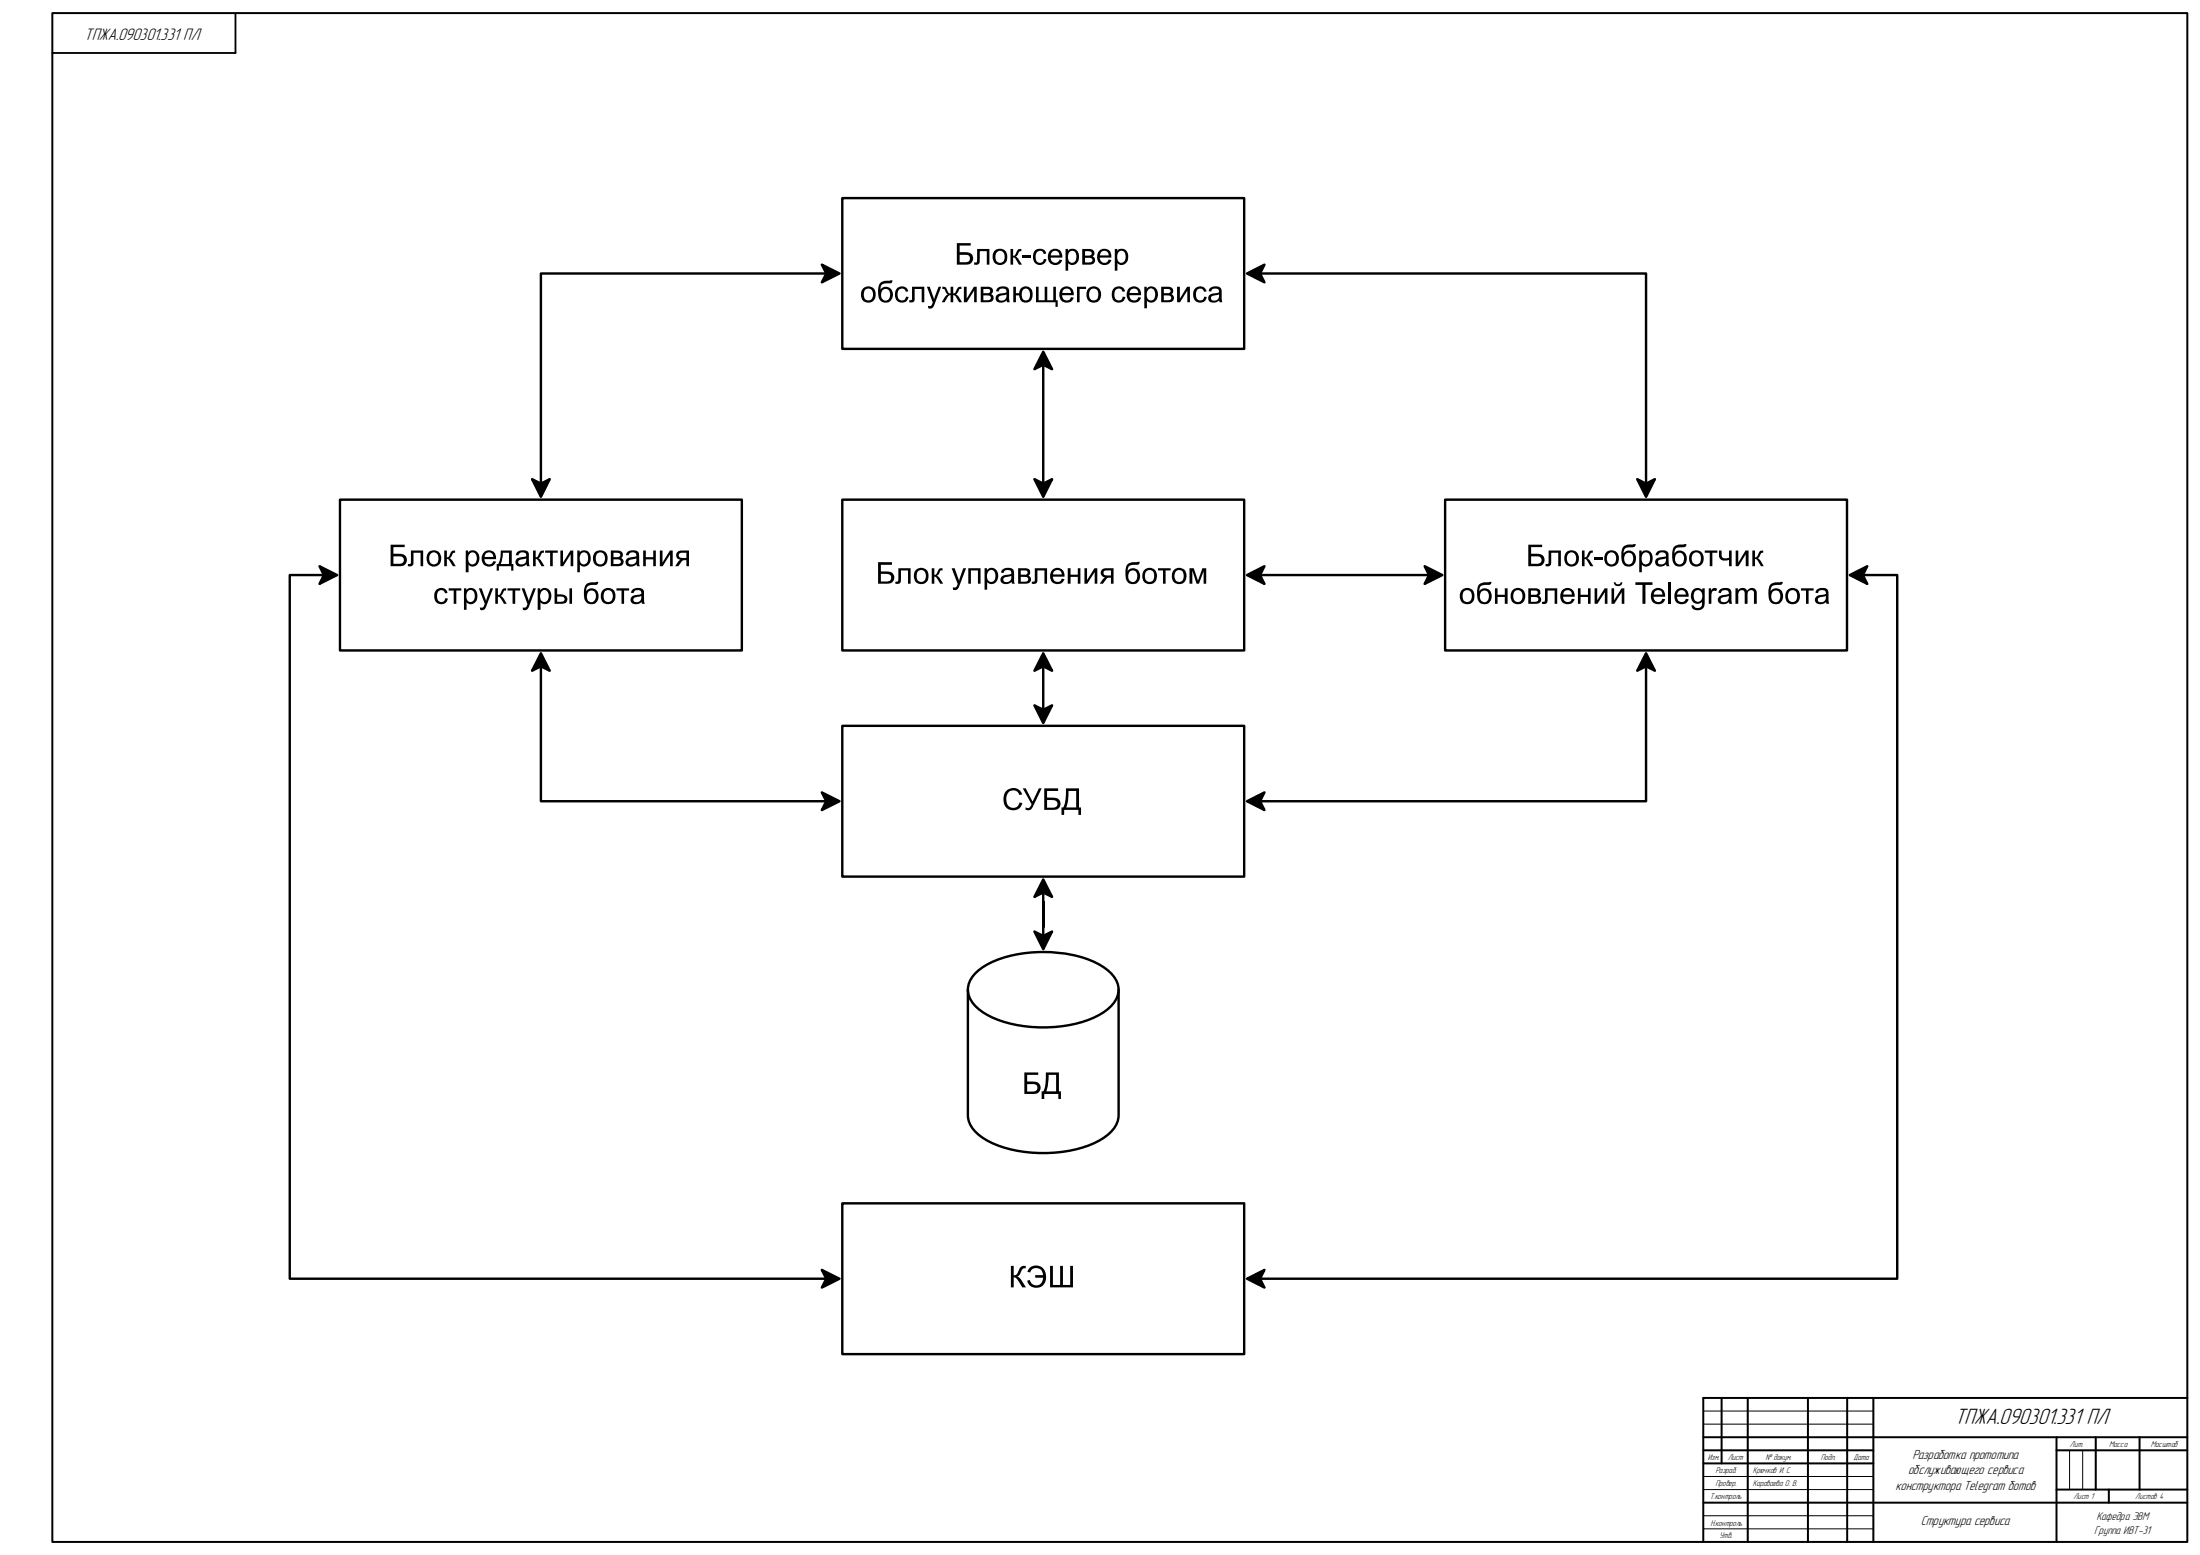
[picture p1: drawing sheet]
<svg xmlns="http://www.w3.org/2000/svg" width="841mm" height="594mm" viewBox="0 0 841 594" stroke-linecap="round" stroke-linejoin="round" font-family="sans-serif">
<g fill="none" stroke="#000" stroke-width=".76">
<path d="M20 5h816v584h-816zM658 534v25M668 534v55M691 534v55M706 534v55M716 534v55M836 534h-185v55M651 549h185M651 559h65M651 554h65M786 549v40M786 554h50"/>
<path d="M801 549v20M817.7 549v20M651 574h185M786 569h50M806 569v5"/>
</g>
<path d="M651 539h65M651 544h65M791 554v15M796 554v15M651 579h65M651 569h65M651 564h65M651 584h65" fill="none" stroke="#000" stroke-width=".38"/>
<path d="M90 5.2v15h-70" fill="none" stroke="#000" stroke-width=".71"/>
<path d="M476.6 219.7l6.7-3.4-1.7 3.4 1.7 3.3zM481.6 219.7h64.6M544.5 216.3l6.8 3.4-6.8 3.3 1.7-3.3zM398.7 249.5l3.4 6.7-3.4-1.7-3.3 1.7zM398.7 254.5v16.6M395.4 269.4l3.3 1.7 3.4-1.7-3.4 6.8z" fill="none" stroke="#000" stroke-width=".92"/>
<path d="M476.6 219.7l6.7-3.4-1.7 3.4 1.7 3.3zM544.5 216.3l6.8 3.4-6.8 3.3 1.7-3.3zM398.7 249.5l3.4 6.7-3.4-1.7-3.3 1.7zM395.4 269.4l3.3 1.7 3.4-1.7-3.4 6.8z" fill="#000"/>
<path d="M321.9 190.9h153.6v57.6h-153.6z" fill="#fff"/>
<path d="M321.9 190.9h153.6v57.6h-153.6zM122.1 216.3l6.8 3.4-6.8 3.3 1.7-3.3zM123.8 219.7h-13.1v268.8h205.1M206.7 249.5l3.4 6.7-3.4-1.7-3.3 1.7zM206.7 254.5v51.6h109.1M314.1 302.7l6.8 3.4-6.8 3.3 1.7-3.3zM314.1 485.1l6.8 3.4-6.8 3.3 1.7-3.3z" fill="none" stroke="#000" stroke-width=".92"/>
<g fill="#000">
<path d="M122.1 216.3l6.8 3.4-6.8 3.3 1.7-3.3zM343.4 217.1h4.6v5.9h-1v-5.1h-2.6v2.9a1.56 1.56 0 0 1-1.6 2.2h-.6v-.8a.9 .9 0 0 0 1-.2 .9 .9 0 0 0 .2-1zM356.1 217.1h1v2.5a2.42 2.42 0 0 0 1.7-2.2l1.5-.3v.8a1 1 0 0 0-1.4 1.2l-.9 .9 1.1 .7 1.4 2.3h-1.2l-1.3-2.2-.9-.5v2.7h-1zM370.1 217.1h4.7v5.9h-1v-5.1h-2.7v5.1h-1zM395.5 217.1h4.7v5.9h-1v-5.1h-2.7v2.9a1.6 1.6 0 0 1-.3 1.9 1.6 1.6 0 0 1-1.8 .3v-.8l.9-.1 .2-.4zM408.1 217.1h1.1v2.4h2.7v-2.4h1v5.9h-1v-2.6h-2.7v2.6h-1.1zM414.5 217.1h1v4.5l2.8-4.5h1.1v5.9h-1v-4.5l-2.8 4.5h-1.1zM442.6 217.1h4.8v.8h-1.9v5.1h-1v-5.1h-1.9zM454.6 217.1h1.7l1.6 4.7 1.7-4.7h1.4v5.9h-1v-4.8l-1.8 4.8h-.9l-1.6-5v5h-1.1zM363.7 217.1h1.2l1.7 4.8 1.6-4.8h1l-2.3 6a2.33 2.33 0 0 1-2.2 2.3l-.5-.1v-1h1.2l.6-1.3zM206.7 249.5l3.4 6.7-3.4-1.7-3.3 1.7zM314.1 302.7l6.8 3.4-6.8 3.3 1.7-3.3z"/>
<path d="M314.1 485.1l6.8 3.4-6.8 3.3 1.7-3.3z"/>
<path d="M335.6 214.7h5.3v1h-4.2v2.6h1.9a2.44 2.44 0 0 1 3.2 2.2 2.44 2.44 0 0 1-3 2.5h-3.2zM336.7 219.2v2.9h2.1a1.5 1.5 0 0 0 1.8-1.6 1.5 1.5 0 0 0-2-1.3z"/>
<path d="M389.1 217.1h2.3a1.64 1.64 0 0 1 2.1 .6 1.64 1.64 0 0 1-.5 2.2 1.65 1.65 0 0 1 .9 2.1 1.65 1.65 0 0 1-2.1 1h-2.7zM390.1 217.9v1.6h1.1a.93 .93 0 0 0 1.3-.2 .93 .93 0 0 0-.3-1.3zM390.1 220.4v1.8h1.4a1 1 0 0 0 1.5-.8 1 1 0 0 0-1.3-1z"/>
<path d="M421.2 217.5l1.2-.4h3.2v5.9h-1v-2.3a1.74 1.74 0 0 0-2.1 1l-1 1.3h-1.2l1.4-1.9 .7-.5a1.8 1.8 0 0 1-1.6-1.2 1.8 1.8 0 0 1 .4-1.9zM422 218.1a1.14 1.14 0 0 0 0 1.5 1.14 1.14 0 0 0 1.5 .2h1.1v-1.9z"/>
<path d="M430.9 215.6a4.8 4.8 0 0 1 3.6-.9l1.1-.1a1.38 1.38 0 0 1-2.1 1.1 2.02 2.02 0 0 0-2.5 2.4 2.75 2.75 0 0 1 3.6-.6 2.75 2.75 0 0 1 1 3.5 2.85 2.85 0 0 1-3.5 2 2.85 2.85 0 0 1-1.9-3.5l.1-2.7zM431.9 218.2a2.3 2.3 0 0 0-.7 2.6 2.3 2.3 0 0 0 2.2 1.5 2.49 2.49 0 0 0 0-4.4z"/>
<path d="M350.2 217.6a2.96 2.96 0 0 1 3.7-.1 2.96 2.96 0 0 1 .9 3.6 2.9 2.9 0 0 1-3.8 1.8 2.9 2.9 0 0 1-1.6-3.9zM350.8 218.3a2.46 2.46 0 0 0 1.3 4 2.34 2.34 0 0 0 1.8-2.3 2.34 2.34 0 0 0-1.8-2.3z"/>
<path d="M376.3 217.1h.9v.7a2.47 2.47 0 0 1 3-.6 2.47 2.47 0 0 1 1.3 2.8 2.52 2.52 0 0 1-1.2 2.7 2.52 2.52 0 0 1-3-.3v2.9h-1zM378 218a2.66 2.66 0 0 0 .5 4.2 2.09 2.09 0 0 0 1.9-3 1.47 1.47 0 0 0-.9-1.3 1.47 1.47 0 0 0-1.5 .1z"/>
<path d="M383.2 217.5a3.1 3.1 0 0 1 4.2 .5l.2 4.3 .3 .7h-1.1l-.2-.7-.5 .4a2.14 2.14 0 0 1-2.4 .4 2.14 2.14 0 0 1-1.2-2.2l.8-1 2.3-.4a.83 .83 0 0 0 1-.8 .83 .83 0 0 0-.8-.9 1.58 1.58 0 0 0-2.3 1.1l-.9-.2zM383.6 220.9a1.16 1.16 0 0 0 .4 1.4 1.16 1.16 0 0 0 1.4-.1l.3-.1a1.98 1.98 0 0 0 .8-2.1z"/>
<path d="M402.2 217.7a2.77 2.77 0 0 1 3.3-.5 2.77 2.77 0 0 1 1.4 3.1h-4.5a1.74 1.74 0 0 0 1.4 1.9 1.74 1.74 0 0 0 2-1.2l1.1 .2a2.92 2.92 0 0 1-3.9 1.7 2.92 2.92 0 0 1-1.5-3.9zM403 218.2l-.5 1.2h3.3a1.65 1.65 0 0 0-1-1.6 1.65 1.65 0 0 0-1.8 .4z"/>
<path d="M437.5 217.6a2.98 2.98 0 0 1 3.9 0 2.98 2.98 0 0 1 .5 3.8 2.89 2.89 0 0 1-3.8 1.5 2.89 2.89 0 0 1-1.4-3.9zM438.1 218.3a2.34 2.34 0 0 0-.5 2.5 2.34 2.34 0 0 0 2.1 1.4 2.49 2.49 0 0 0 1.4-2.2 2.49 2.49 0 0 0-1.4-2.2l-1 .1z"/>
<path d="M448.8 217.6a2.93 2.93 0 0 1 3.7-.1 2.93 2.93 0 0 1 .8 3.6 2.88 2.88 0 0 1-3.8 1.8 2.88 2.88 0 0 1-1.5-3.9zM449.4 218.3a2.26 2.26 0 0 0-.5 2.6 2.26 2.26 0 0 0 2.5 1.3 2.58 2.58 0 0 0-.4-4.4l-1 .1z"/>
</g>
<path d="M129.9 190.9h153.6v57.6h-153.6z" fill="#fff"/>
<path d="M129.9 190.9h153.6v57.6h-153.6zM707 219.7l6.7-3.4-1.7 3.4 1.7 3.3zM712 219.7h13.1v268.8h-243.5M629.1 249.5l3.4 6.7-3.4-1.7-3.4 1.7zM629.1 254.5v51.6h-147.5M476.6 306.1l6.7-3.4-1.7 3.4 1.7 3.3zM476.6 488.5l6.7-3.4-1.7 3.4 1.7 3.3z" fill="none" stroke="#000" stroke-width=".92"/>
<g fill="#000">
<path d="M157 210.3h4.7v6h-1v-5.2h-2.7v3a1.62 1.62 0 0 1-.3 1.9 1.62 1.62 0 0 1-1.8 .3v-.9h.8l.3-.4zM169.8 210.3h1v2.6a1.58 1.58 0 0 0 1.4-1.6l.1-.3a1.31 1.31 0 0 1 1.6-.7v.8a1.13 1.13 0 0 0-1.3 1.2l-.8 .9 1 .9 1.4 2.2h-1.1l-1.5-2.4-.8-.4v2.8h-1zM203.7 210.3h1v2.6a2.53 2.53 0 0 0 1.7-2.1l.5-.4 1-.1v.8a1.13 1.13 0 0 0-1.3 1.2l-.9 .9 1 .9 1.4 2.2h-1.1l-1.4-2.3-.9-.5v2.8h-1zM208.3 210.3h4.9v.8h-1.9v5.2h-1v-5.2h-2zM214.2 210.3h1v4.6l2.8-4.6h1.1v6h-1v-4.5l-2.8 4.5h-1.1zM245.8 210.3h1v2.5h2.9v-2.5h1v6h-1v-2.6h-2.9v2.6h-1zM252.2 210.3h1v4.6l2.8-4.6h1.1v6h-1v-4.5l-2.8 4.5h-1.1zM707 219.7l6.7-3.4-1.7 3.4 1.7 3.3zM166.7 225.4a2.52 2.52 0 0 1 4.3 1.1l-.9 .2a1.62 1.62 0 0 0-2.1-1.2 1.62 1.62 0 0 0-1 2.2 1.65 1.65 0 0 0 1.1 2.2 1.65 1.65 0 0 0 2.1-1.4l1 .1a2.7 2.7 0 0 1-3.4 2.1 2.7 2.7 0 0 1-1.8-3.5zM171.5 224.7h4.8v.9h-1.9v5h-1v-5h-1.9zM183 224.7h1.1l1.7 4.9 1.7-4.9h1l-2.3 6.1a2.09 2.09 0 0 1-2.4 2.2l-.4-1h1.1l.8-1.3zM189.3 224.7h1v2.6a2.23 2.23 0 0 0 1.7-2l.3-.4 1.2-.2v.9a1.03 1.03 0 0 0-1.4 1.2l-.8 .9 1 .7 1.4 2.2h-1.1l-1.5-2.3-.8-.3v2.6h-1z"/>
<path d="M194 224.7h4.8v.9h-1.9v5h-1v-5h-1.9zM199.4 224.7h1l1.7 4.9 1.7-4.9h1l-2.3 6.1a2.07 2.07 0 0 1-2.6 2.2l-.2-1 .3 .1a1.31 1.31 0 0 0 1.6-1.4zM235.6 224.7h4.9v.9h-2v5h-1v-5h-1.9zM629.1 249.5l3.4 6.7-3.4-1.7-3.4 1.7zM476.6 306.1l6.7-3.4-1.7 3.4 1.7 3.3zM476.6 488.5l6.7-3.4-1.7 3.4 1.7 3.3z"/>
<path d="M149.3 208.1h5.4v.9h-4.3v2.5h2a2.46 2.46 0 0 1 3.1 2.3 2.46 2.46 0 0 1-3 2.5h-3.2zM150.4 212.5v2.9h2.2a1.48 1.48 0 0 0 1.8-1.6 1.48 1.48 0 0 0-2.1-1.3z"/>
<path d="M164 210.8a3.1 3.1 0 0 1 4.5 1.4 3.1 3.1 0 0 1-2.3 4.2 3.2 3.2 0 0 1-3.1-2 3.2 3.2 0 0 1 .9-3.6zM164.8 211.3a2.35 2.35 0 0 0-.8 2.6 2.35 2.35 0 0 0 2.2 1.7 2.54 2.54 0 0 0 1.4-2.3 2.54 2.54 0 0 0-1.4-2.3z"/>
<path d="M178 210.3h.9v.8a2.55 2.55 0 0 1 3.3-.5 2.55 2.55 0 0 1 1 3.1 2.43 2.43 0 0 1-1.3 2.4 2.43 2.43 0 0 1-2.8-.4v2.9h-1.1zM179.7 211.3a2.7 2.7 0 0 0 .5 4.3 2.42 2.42 0 0 0 2.1-1.9 2.42 2.42 0 0 0-1.1-2.6l-.9-.1z"/>
<path d="M185.2 210.7a2.78 2.78 0 0 1 3.2-.1 2.78 2.78 0 0 1 1.2 3h-4.4a1.74 1.74 0 0 0 1.3 2 1.74 1.74 0 0 0 2-1.2l1.1 .1a2.96 2.96 0 0 1-4.1 1.6 2.96 2.96 0 0 1-1.1-4.3zM185.7 211.4l-.5 1.4h3.3a1.67 1.67 0 0 0-.9-1.7 1.67 1.67 0 0 0-1.9 .3z"/>
<path d="M191.4 210.3h4.2v5.1h.6v2.6h-.8v-1.7h-4.7v1.7h-.9v-2.6a1.55 1.55 0 0 0 1.3-1.6zM192.2 211.1l-.2 2.2-.6 2.1h3.1v-4.3z"/>
<path d="M197.6 211a3.4 3.4 0 0 1 4.4 0l.2 4.6 .3 .7h-1.1l-.2-.8-.3 .3a2.26 2.26 0 0 1-2.4 .6 2.26 2.26 0 0 1-1.5-2 2.71 2.71 0 0 1 3.2-1.7 .82 .82 0 0 0 1-.7 .82 .82 0 0 0-.8-.9 1.58 1.58 0 0 0-2.3 1h-1zM198.3 214.1a1.05 1.05 0 0 0 .1 1.4 1.05 1.05 0 0 0 1.4 0 1.76 1.76 0 0 0 1.3-2.2z"/>
<path d="M220.6 210.3h1v.8a2.44 2.44 0 0 1 2.9-.6 2.44 2.44 0 0 1 1.3 2.7 2.51 2.51 0 0 1-1.2 2.8 2.51 2.51 0 0 1-3-.3v2.9h-1zM222.3 211.3a2.8 2.8 0 0 0 .5 4.3 2.14 2.14 0 0 0 1.9-3.2 1.51 1.51 0 0 0-2.4-1.1z"/>
<path d="M227.5 210.8a2.96 2.96 0 0 1 3.8 0 2.96 2.96 0 0 1 .8 3.6 2.89 2.89 0 0 1-3.8 1.8 2.89 2.89 0 0 1-1.6-3.9zM228.2 211.6a2.88 2.88 0 0 0 .5 3.8 2.14 2.14 0 0 0 2.3-.8 2.14 2.14 0 0 0 0-2.5 1.65 1.65 0 0 0-2.8-.5z"/>
<path d="M233.5 210.3h2.3a1.65 1.65 0 0 1 2 .7 1.65 1.65 0 0 1-.4 2.1 1.7 1.7 0 0 1 .8 2.2 1.7 1.7 0 0 1-2 1h-2.7zM234.5 211.1v1.7h1.4a.88 .88 0 0 0 1.2-.8 .88 .88 0 0 0-1.2-.8zM234.5 213.7v1.7h1.3a.98 .98 0 0 0 1.3-.2 .98 .98 0 0 0-.1-1.3z"/>
<path d="M239.7 211a3.4 3.4 0 0 1 4.3 0l.3 4.6 .3 .7h-1.1l-.2-.8-.3 .3a2.26 2.26 0 0 1-2.4 .6 2.26 2.26 0 0 1-1.5-2 2.45 2.45 0 0 1 2.8-1.6l.4-.1a.82 .82 0 0 0 1-.7 .82 .82 0 0 0-.8-.9 1.58 1.58 0 0 0-2.3 1h-1zM240.4 214.1a.99 .99 0 0 0 0 1.3 .99 .99 0 0 0 1.2 .2l.5-.1a1.78 1.78 0 0 0 1.1-2.2z"/>
<path d="M258.7 211.1l1.1-.7 3.5-.1v6h-1v-2.3a1.79 1.79 0 0 0-2.1 1l-.9 1.3h-1.3l1.4-1.9 .7-.6a1.75 1.75 0 0 1-1.4-2.7zM259.5 211.6a1.18 1.18 0 0 0 .3 1.4 1.18 1.18 0 0 0 1.4 .1h1.1v-2l-2.2 .1z"/>
<path d="M177.3 224.7h.9v.8a2.43 2.43 0 0 1 3-.6 2.43 2.43 0 0 1 1.3 2.8 2.49 2.49 0 0 1-1.2 2.7 2.49 2.49 0 0 1-3-.4v3h-1zM178.9 225.7a2.75 2.75 0 0 0 .6 4.2 2.35 2.35 0 0 0 2-1.5 2.35 2.35 0 0 0-.5-2.4l-1.1-.7z"/>
<path d="M205.5 224.7h.9v.8a2.47 2.47 0 0 1 3-.6 2.47 2.47 0 0 1 1.3 2.8 2.56 2.56 0 0 1-1.1 2.6 2.56 2.56 0 0 1-2.8 0l-.2-.3v3h-1.1zM207.2 225.7a2.66 2.66 0 0 0 .5 4.2 2.32 2.32 0 0 0 2-1.5 2.32 2.32 0 0 0-.5-2.4l-1.1-.7z"/>
<path d="M217.6 224.7h1v5.9h-1zM212 224.7h1v2.3h1.3a1.91 1.91 0 0 1 2.3 .9 1.91 1.91 0 0 1-.5 2.5l-1.1 .2h-3zM213 227.9v2h1a1.18 1.18 0 0 0 1.4-.2 1.18 1.18 0 0 0 .3-1.3l-.7-.5z"/>
<path d="M224 223.3a4.7 4.7 0 0 1 3.6-.9l1.1-.1a1.4 1.4 0 0 1-2.1 1.1 2.09 2.09 0 0 0-2.6 2.4 2.74 2.74 0 0 1 3.5-.7 2.74 2.74 0 0 1 1.2 3.4 2.86 2.86 0 0 1-3.4 2.2 2.86 2.86 0 0 1-2.1-3.5l.2-2.7zM225 225.9a2.71 2.71 0 0 0 .4 4 2.11 2.11 0 0 0 2.1-.8 2.11 2.11 0 0 0 .2-2.3 1.63 1.63 0 0 0-2.7-.9z"/>
<path d="M230.5 225.3a2.95 2.95 0 0 1 3.8-.1 2.95 2.95 0 0 1 .8 3.6 2.89 2.89 0 0 1-3.8 1.8 2.89 2.89 0 0 1-1.6-3.9zM231.2 226a2.46 2.46 0 0 0 1.3 4 2.34 2.34 0 0 0 1.7-2.3 2.34 2.34 0 0 0-1.7-2.3z"/>
<path d="M241.7 225.2a2.98 2.98 0 0 1 4.4 .7l.1 4.1 .3 .6h-1.1l-.2-.6-.5 .4a2.12 2.12 0 0 1-2.5 .3 2.12 2.12 0 0 1-1.1-2.1 2.97 2.97 0 0 1 3.1-1.5 .83 .83 0 0 0 .9-.7 .83 .83 0 0 0-.7-.9 1.54 1.54 0 0 0-2.3 1.1l-1-.2zM242.2 228.6a1.16 1.16 0 0 0 .4 1.4 1.16 1.16 0 0 0 1.5-.1l.2-.1a1.98 1.98 0 0 0 .8-2.1z"/>
</g>
<path d="M552.3 190.9h153.6v57.6h-153.6z" fill="#fff"/>
<path d="M314.1 101.1l6.8 3.4-6.8 3.3 1.7-3.3zM315.8 104.5h-109.1v80.2M476.6 104.5l6.7-3.4-1.7 3.4 1.7 3.3zM481.6 104.5h147.5v80.2M398.7 134.3l3.4 6.7-3.4-1.7-3.3 1.7zM398.7 139.3v45.4M203.4 183l3.3 1.7 3.4-1.7-3.4 6.8zM395.4 183l3.3 1.7 3.4-1.7-3.4 6.8zM552.3 190.9h153.6v57.6h-153.6zM625.7 183l3.4 1.7 3.4-1.7-3.4 6.8z" fill="none" stroke="#000" stroke-width=".92"/>
<g fill="#000">
<path d="M314.1 101.1l6.8 3.4-6.8 3.3 1.7-3.3zM476.6 104.5l6.7-3.4-1.7 3.4 1.7 3.3zM398.7 134.3l3.4 6.7-3.4-1.7-3.3 1.7zM203.4 183l3.3 1.7 3.4-1.7-3.4 6.8zM395.4 183l3.3 1.7 3.4-1.7-3.4 6.8zM625.7 183l3.4 1.7 3.4-1.7-3.4 6.8zM591.9 210.3h4.7v6h-1v-5.2h-2.7v3a1.62 1.62 0 0 1-.3 1.9 1.62 1.62 0 0 1-1.9 .3v-.9h.8l.4-.4zM604.6 210.3h1v2.6a1.58 1.58 0 0 0 1.4-1.6l.2-.3a1.31 1.31 0 0 1 1.6-.7v.8a1.13 1.13 0 0 0-1.3 1.2l-.9 .9 1 .9 1.4 2.2h-1.1l-1.5-2.4-.8-.4v2.8h-1zM609.2 212.8h3.2v1h-3.2zM651.6 210.3h4.8v.8h-1.9v5.2h-1v-5.2h-1.9zM657 210.3h1v1.1a1.56 1.56 0 0 0 .6 1.8 1.56 1.56 0 0 0 1.8 0l.4-.1v-2.8h1v6h-1v-2.4l-.7 .2a2.18 2.18 0 0 1-3.1-2.3zM663.4 210.3h1v4.6l2.7-4.6h1.2v6h-1.1v-4.5l-2.7 4.5h-1.1z"/>
<path d="M669.8 210.3h.9v2.6a2.36 2.36 0 0 0 1.7-2.1l.6-.4 .9-.1v.8a1.59 1.59 0 0 0-1.5 1.7l-.7 .4 1.1 .9 1.3 2.2h-1l-1.3-2.2-1.1-.6v2.8h-.9zM571.4 224.7h1v2.5h2.7v-2.5h1.1v5.9h-1.1v-2.6h-2.7v2.6h-1zM590.5 224.7h4.7v5.9h-1v-5h-2.7v2.9a1.6 1.6 0 0 1-.3 1.8 1.6 1.6 0 0 1-1.9 .3v-.7l1.1-.3zM603.1 224.7h1v2.5h2.8v-2.5h1v5.9h-1v-2.6h-2.8v2.6h-1zM609.5 224.7h1v4.6l2.8-4.6h1.1v5.9h-1v-4.4l-2.9 4.4h-1zM625.1 222.4h6.5v1h-2.7v7.2h-1.2v-7.2h-2.6zM637.6 222.4h1v8.2h-1zM653.1 224.7h.9v1a1.44 1.44 0 0 1 2.3-.8l-.4 .9a1.24 1.24 0 0 0-1.4 .1 1.24 1.24 0 0 0-.4 1.3v3.4h-1zM663.3 224.7h.9v.9a2.02 2.02 0 0 1 3.6 .1 1.94 1.94 0 0 1 2.2-1.1 1.94 1.94 0 0 1 1.4 2v4h-1v-3.6a1.3 1.3 0 0 0-1.4-1.6 1.3 1.3 0 0 0-1.1 1.8v3.4h-1.1v-3.8a1.27 1.27 0 0 0-1.4-1.3 1.27 1.27 0 0 0-1 1.7v3.4h-1.1zM688.3 224.7h4.9v.9h-1.9v5h-1v-5h-2z"/>
<path d="M584.1 208.1h5.3v.9h-4.2v2.5h2a2.46 2.46 0 0 1 3.1 2.3 2.46 2.46 0 0 1-3 2.5h-3.2zM585.2 212.5v2.9h2.2a1.48 1.48 0 0 0 1.8-1.6 1.48 1.48 0 0 0-2-1.3z"/>
<path d="M598.8 210.8a3.1 3.1 0 0 1 4.6 1.4 3.1 3.1 0 0 1-2.4 4.2 3.2 3.2 0 0 1-3.1-2 3.2 3.2 0 0 1 .9-3.6zM599.7 211.3a2.36 2.36 0 0 0-.8 2.6 2.36 2.36 0 0 0 2.1 1.7 2.45 2.45 0 0 0 1.4-2.5 2.45 2.45 0 0 0-1.8-2.1z"/>
<path d="M614.1 210.8a3.1 3.1 0 0 1 4.5 1.4 3.1 3.1 0 0 1-2.3 4.2 3.2 3.2 0 0 1-3.1-2 3.2 3.2 0 0 1 .9-3.6zM614.9 211.3a2.36 2.36 0 0 0-.8 2.6 2.36 2.36 0 0 0 2.2 1.7 2.45 2.45 0 0 0 1.4-2.5 2.45 2.45 0 0 0-1.8-2.1z"/>
<path d="M620.4 208.8a6.7 6.7 0 0 1 3.8-.9l1-.1a1.47 1.47 0 0 1-2.1 1.3 2.03 2.03 0 0 0-2.6 2.3 2.71 2.71 0 0 1 3.5-.7 2.71 2.71 0 0 1 1.2 3.4 2.77 2.77 0 0 1-3.1 2.3 2.77 2.77 0 0 1-2.4-3 6.7 6.7 0 0 1 .7-4.6zM621.2 211.8a2.28 2.28 0 0 0-.4 2.4 2.28 2.28 0 0 0 2.1 1.4 2.48 2.48 0 0 0 0-4.4h-.8z"/>
<path d="M626.5 210.3h.9v.8a2.44 2.44 0 0 1 3-.6 2.44 2.44 0 0 1 1.3 2.7 2.5 2.5 0 0 1-1.2 2.8 2.5 2.5 0 0 1-3-.3v2.9h-1zM628.2 211.3a2.73 2.73 0 0 0 .5 4.3 1.94 1.94 0 0 0 1.9-2.8 1.57 1.57 0 0 0-.7-1.6 1.57 1.57 0 0 0-1.7 .1z"/>
<path d="M633.3 210.8a3.2 3.2 0 0 1 4.3 .4l.2 4.4 .3 .7h-1.1l-.2-.8-.3 .3a2.25 2.25 0 0 1-2.4 .6 2.25 2.25 0 0 1-1.5-2 2.71 2.71 0 0 1 3.2-1.7 .82 .82 0 0 0 1-.7 .82 .82 0 0 0-.8-.9 1.54 1.54 0 0 0-2.3 1h-1zM633.9 214.1a1.05 1.05 0 0 0 .1 1.4 1.05 1.05 0 0 0 1.4 0 1.76 1.76 0 0 0 1.3-2.2z"/>
<path d="M639.9 208.8a4.8 4.8 0 0 1 3.6-.8l1.1-.2a1.41 1.41 0 0 1-2.1 1.3 1.99 1.99 0 0 0-2.5 2.3 2.71 2.71 0 0 1 3.5-.7 2.71 2.71 0 0 1 1.1 3.4 2.77 2.77 0 0 1-3 2.3 2.77 2.77 0 0 1-2.4-3 6.7 6.7 0 0 1 .7-4.6zM640.6 211.8a2.28 2.28 0 0 0-.3 2.4 2.28 2.28 0 0 0 2 1.4 2.37 2.37 0 0 0 1.3-2.4 2.37 2.37 0 0 0-1.6-2.1z"/>
<path d="M646.5 210.8a3.1 3.1 0 0 1 4.5 1.4 3.1 3.1 0 0 1-2.3 4.2 3.2 3.2 0 0 1-3.1-2 3.2 3.2 0 0 1 .9-3.6zM647.4 211.3a2.35 2.35 0 0 0-.8 2.6 2.35 2.35 0 0 0 2.1 1.7 2.54 2.54 0 0 0 1.4-2.3 2.54 2.54 0 0 0-1.4-2.3z"/>
<path d="M558.9 225.3a2.96 2.96 0 0 1 3.7-.1 2.96 2.96 0 0 1 .8 3.6 2.9 2.9 0 0 1-3.8 1.8 2.9 2.9 0 0 1-1.6-3.9zM559.5 226a2.46 2.46 0 0 0 1.3 4 2.34 2.34 0 0 0 1.7-2.3 2.34 2.34 0 0 0-1.7-2.3z"/>
<path d="M565.3 223.3a4.9 4.9 0 0 1 3.7-.9l1.1-.1a1.47 1.47 0 0 1-2.2 1.1 2.02 2.02 0 0 0-2.5 2.4 2.75 2.75 0 0 1 3.6-.6 2.75 2.75 0 0 1 1 3.5 2.85 2.85 0 0 1-3.5 2 2.85 2.85 0 0 1-2-3.5l.2-2.7zM566.3 225.9a2.3 2.3 0 0 0-.7 2.5 2.3 2.3 0 0 0 2.2 1.6 2.49 2.49 0 0 0 0-4.4z"/>
<path d="M578.3 225.3a2.98 2.98 0 0 1 3.8 0 2.98 2.98 0 0 1 .6 3.8 2.89 2.89 0 0 1-3.8 1.4 2.89 2.89 0 0 1-1.4-3.8zM578.9 226a2.34 2.34 0 0 0-.5 2.5 2.34 2.34 0 0 0 2.1 1.4 2.41 2.41 0 0 0 1.4-2.4 2.41 2.41 0 0 0-1.8-2.1z"/>
<path d="M584.1 224.7h2.3a1.64 1.64 0 0 1 2.1 .7 1.64 1.64 0 0 1-.5 2.2 1.65 1.65 0 0 1 .9 2.1 1.65 1.65 0 0 1-2.1 .9h-2.7zM585.1 225.6v1.6h1.1a.93 .93 0 0 0 1.3-.2 .93 .93 0 0 0-.3-1.4zM585.1 228v1.9h1.4a1 1 0 0 0 1.5-.8 1 1 0 0 0-1.3-1.1z"/>
<path d="M597.1 225.4a2.8 2.8 0 0 1 3.3-.5 2.8 2.8 0 0 1 1.5 3.1h-4.5a1.74 1.74 0 0 0 1.3 1.9 1.74 1.74 0 0 0 2.1-1.2l1.1 .2a2.92 2.92 0 0 1-3.9 1.7 2.92 2.92 0 0 1-1.5-4zM597.9 225.9l-.4 1.2h3.3a1.65 1.65 0 0 0-1-1.6 1.65 1.65 0 0 0-1.9 .4z"/>
<path d="M615.9 224.7h1v4.6l2.9-4.6h1v5.9h-1v-4.4l-2.8 4.4h-1.1zM616.8 222.4h.7a1.03 1.03 0 0 0 1 .8 1.03 1.03 0 0 0 .9-.8h.7a1.66 1.66 0 0 1-1.7 1.5 1.66 1.66 0 0 1-1.6-1.5z"/>
<path d="M631.7 225.4a2.76 2.76 0 0 1 3.3-.5 2.76 2.76 0 0 1 1.4 3.1h-4.4a1.74 1.74 0 0 0 1.3 1.9 1.74 1.74 0 0 0 2-1.2l1.1 .2a2.9 2.9 0 0 1-3.8 1.7 2.9 2.9 0 0 1-1.5-4zM632.6 225.9l-.6 1.2h3.4a1.66 1.66 0 0 0-1-1.6 1.66 1.66 0 0 0-1.8 .4z"/>
<path d="M640.7 225.4a2.77 2.77 0 0 1 3.3-.5 2.77 2.77 0 0 1 1.4 3.1h-4.4a1.74 1.74 0 0 0 1.3 1.9 1.74 1.74 0 0 0 2-1.2l1.1 .2a2.9 2.9 0 0 1-3.8 1.7 2.9 2.9 0 0 1-1.5-4zM641.6 225.9l-.6 1.2h3.3a1.61 1.61 0 0 0-.9-1.6 1.61 1.61 0 0 0-1.8 .4z"/>
<path d="M647.2 225.2a2.38 2.38 0 0 1 3.4 .2v-.7h1v5.2a2.68 2.68 0 0 1-1.8 3.1 2.68 2.68 0 0 1-3.3-1.4v-.4l1 .1a1.67 1.67 0 0 0 2.2 .8 1.67 1.67 0 0 0 .8-2.2 2.54 2.54 0 0 1-3.2 .3 2.54 2.54 0 0 1-1-3l.3-1.1zM648 225.7a2.47 2.47 0 0 0 .9 4.2 2.31 2.31 0 0 0 1.7-2.2 2.31 2.31 0 0 0-1.7-2.3z"/>
<path d="M657.3 225.2a3 3 0 0 1 4.3 .5l.5 4.9h-1.1l-.2-.6-.5 .4a2.15 2.15 0 0 1-2.5 .3 2.15 2.15 0 0 1-1.2-2.1l.9-1 2.3-.5a.81 .81 0 0 0 1-.5 .81 .81 0 0 0-.6-1l-.3-.1a1.59 1.59 0 0 0-2.2 1.1l-.9-.2zM657.8 228.6a1.11 1.11 0 0 0 .2 1.3 1.11 1.11 0 0 0 1.4 .1 1.94 1.94 0 0 0 1.4-2.3z"/>
<path d="M676.7 223.3a4.9 4.9 0 0 1 3.6-.9l1.1-.1a1.43 1.43 0 0 1-2 1.1 2.05 2.05 0 0 0-2.7 2.4 2.75 2.75 0 0 1 3.6-.7 2.75 2.75 0 0 1 1.1 3.6 2.85 2.85 0 0 1-3.5 2 2.85 2.85 0 0 1-2-3.5l.2-2.7zM677.7 225.9a2.3 2.3 0 0 0-.7 2.5 2.3 2.3 0 0 0 2.1 1.6 2.49 2.49 0 0 0 0-4.4z"/>
<path d="M683.3 225.3a2.93 2.93 0 0 1 3.7-.1 2.93 2.93 0 0 1 .8 3.6 2.88 2.88 0 0 1-3.8 1.8 2.88 2.88 0 0 1-1.6-3.9zM683.9 226a2.26 2.26 0 0 0-.5 2.6 2.26 2.26 0 0 0 2.4 1.2 2.58 2.58 0 0 0-.3-4.3h-1.1z"/>
<path d="M694.4 225.2a3 3 0 0 1 4.3 .5l.5 4.9h-1.1l-.2-.6-.5 .4a2.16 2.16 0 0 1-2.5 .3 2.16 2.16 0 0 1-1.2-2.1l.9-1 2.3-.5a.81 .81 0 0 0 1-.5 .81 .81 0 0 0-.6-1l-.2-.1a1.5 1.5 0 0 0-2.2 1.1l-1-.2zM694.9 228.6a1.12 1.12 0 0 0 .3 1.3 1.12 1.12 0 0 0 1.3 .1 1.87 1.87 0 0 0 1.4-2.3z"/>
</g>
<path d="M321.9 75.7h153.6v57.6h-153.6z" fill="#fff"/>
<path d="M321.9 75.7h153.6v57.6h-153.6z" fill="none" stroke="#000" stroke-width=".92"/>
<g fill="#000">
<path d="M373.5 95.1h4.6v6h-.9v-5.2h-2.7v3a1.62 1.62 0 0 1-.4 1.9 1.62 1.62 0 0 1-1.8 .3v-.9h.8l.3-.3zM386.2 95.1h1v2.6a2.53 2.53 0 0 0 1.7-2.1l.5-.4 1-.1v.8a1.13 1.13 0 0 0-1.3 1.2l-.9 .9 1 .9 1.4 2.2h-1.2l-1.3-2.3-.9-.5v2.8h-1zM390.8 97.6h3.2v1h-3.2zM395.5 95.8a2.62 2.62 0 0 1 4.4 1.1l-1 .1a1.56 1.56 0 0 0-1.9-1.2 1.56 1.56 0 0 0-1.2 1.9 1.87 1.87 0 0 0 .4 2.1 1.87 1.87 0 0 0 2.1 .4l.7-1.3 1 .1a2.67 2.67 0 0 1-3.4 2.2 2.67 2.67 0 0 1-1.8-3.6zM342.8 110.2a2.51 2.51 0 0 1 2.5-.8 2.51 2.51 0 0 1 1.8 1.9l-.9 .2a1.65 1.65 0 0 0-2.1-1.2 1.65 1.65 0 0 0-1 2.2 1.68 1.68 0 0 0 1.1 2.2 1.68 1.68 0 0 0 2.1-1.4l1 .2a2.7 2.7 0 0 1-3.4 2 2.7 2.7 0 0 1-1.8-3.5zM348.6 109.5h4.7v6h-1v-5.1h-2.7v2.9a1.51 1.51 0 0 1-.1 1.6 1.51 1.51 0 0 1-1.5 .6h-.5v-.8a.85 .85 0 0 0 1-.2 .85 .85 0 0 0 .1-1zM354.3 109.5h1l1.7 4.9 1.7-4.9h1l-2.3 6.1a2.09 2.09 0 0 1-2.4 2.2l-.4-1 .3 .1a1.3 1.3 0 0 0 1.6-1.4zM360.2 109.5h.1a1.61 1.61 0 0 1 1.9 1.7l.4 .7 .7 .2v-2.6h1v2.6a1.56 1.56 0 0 0 1.4-1.6l.5-.7 .9-.3h.4v.9a1.03 1.03 0 0 0-1.3 1.2l-.9 .9 1 .7 1.4 2.3h-1.1l-1.5-2.5-.8-.2v2.7h-1v-2.7l-1 .5-1.3 2.2h-1.1l1.4-2.3 1-.7-.7-.7a1.32 1.32 0 0 0-1.4-1.4zM368.4 109.5h1.1v4.6l2.7-4.6h1.1v6h-1v-4.5l-2.8 4.5h-1.1zM396 109.5h1v5.2h2.3v-5.2h1v5.2h2.3v-5.2h1v5.2h.7v2.5h-.9v-1.7h-7.4zM411.6 109.5h3.5v.9h-2.5v5.1h-1zM425.9 110a2.53 2.53 0 0 1 4.1 1.3l-1 .2a1.62 1.62 0 0 0-2.1-1.2 1.62 1.62 0 0 0-1 2.2 1.65 1.65 0 0 0 1.1 2.2 1.65 1.65 0 0 0 2.1-1.4l1 .2a2.7 2.7 0 0 1-3.3 2 2.7 2.7 0 0 1-1.9-3.5l.3-1.2z"/>
<path d="M449.9 109.5h1.1v4.6l2.7-4.6h1.1v6h-1v-4.5l-2.8 4.5h-1.1zM456.7 110.2a2.57 2.57 0 0 1 4.5 1.1l-1 .2a1.62 1.62 0 0 0-2.1-1.2 1.62 1.62 0 0 0-1 2.2 1.65 1.65 0 0 0 1.1 2.2 1.65 1.65 0 0 0 2-1.4l1 .2a2.7 2.7 0 0 1-3.3 2 2.7 2.7 0 0 1-1.9-3.5z"/>
<path d="M365.7 92.9h5.3v.9h-4.2v2.5h2a2.46 2.46 0 0 1 3.1 2.3 2.46 2.46 0 0 1-3 2.5h-3.2zM366.8 97.3v2.9h2.2a1.47 1.47 0 0 0 1.7-1.6 1.47 1.47 0 0 0-2-1.3z"/>
<path d="M380.3 95.6a2.99 2.99 0 0 1 3.7 0 2.99 2.99 0 0 1 .9 3.6 2.91 2.91 0 0 1-3.8 1.8 2.91 2.91 0 0 1-1.6-3.9zM381.2 96.1a2.36 2.36 0 0 0-.7 2.6 2.36 2.36 0 0 0 2.1 1.7 2.45 2.45 0 0 0 1.4-2.5 2.45 2.45 0 0 0-1.8-2.1z"/>
<path d="M401.3 95.9a2.79 2.79 0 0 1 3.3-.6 2.79 2.79 0 0 1 1.4 3.1h-4.4a1.74 1.74 0 0 0 1.3 2 1.74 1.74 0 0 0 2.1-1.2l1 .1a2.9 2.9 0 0 1-3.9 1.7 2.9 2.9 0 0 1-1.5-3.9zM402.1 96.3l-.5 1.3h3.4a1.68 1.68 0 0 0-1-1.7 1.68 1.68 0 0 0-1.9 .4z"/>
<path d="M413.6 95.1h2.4a1.65 1.65 0 0 1 2 .7 1.65 1.65 0 0 1-.4 2.1 1.71 1.71 0 0 1 .8 2.2 1.71 1.71 0 0 1-2.1 1h-2.7zM414.7 95.9v1.7h1.1a.97 .97 0 0 0 1.4-.8 .97 .97 0 0 0-1.4-.9zM414.7 98.5v1.7h1.3a.98 .98 0 0 0 1.3-.2 .98 .98 0 0 0-.1-1.3z"/>
<path d="M420.1 95.9a2.74 2.74 0 0 1 3.3-.6 2.74 2.74 0 0 1 1.4 3.1h-4.5a1.74 1.74 0 0 0 1.3 2 1.74 1.74 0 0 0 2.1-1.2l1.1 .1a2.9 2.9 0 0 1-3.9 1.7 2.9 2.9 0 0 1-1.5-3.9zM420.9 96.3l-.5 1.3h3.4a1.68 1.68 0 0 0-1-1.7 1.68 1.68 0 0 0-1.9 .4z"/>
<path d="M330 110.1a2.95 2.95 0 0 1 3.7-.1 2.95 2.95 0 0 1 .9 3.6 2.89 2.89 0 0 1-3.8 1.8 2.89 2.89 0 0 1-1.6-3.9zM330.6 110.8a2.46 2.46 0 0 0 1.3 4 2.34 2.34 0 0 0 1.8-2.3 2.34 2.34 0 0 0-1.8-2.3z"/>
<path d="M336.4 108.1a4.8 4.8 0 0 1 3.7-.9l1-.1a1.38 1.38 0 0 1-2 1.1 2.01 2.01 0 0 0-2.6 2.4 2.76 2.76 0 0 1 3.7-.6 2.76 2.76 0 0 1 .9 3.6 2.79 2.79 0 0 1-3.2 2 2.79 2.79 0 0 1-2.2-3 6.1 6.1 0 0 1 .7-4.5zM337.5 110.7a2.3 2.3 0 0 0-.7 2.5 2.3 2.3 0 0 0 2.1 1.6 2.47 2.47 0 0 0 0-4.4z"/>
<path d="M374.8 109.5h2.4a1.62 1.62 0 0 1 2.1 .8 1.62 1.62 0 0 1-.5 2.1 1.66 1.66 0 0 1 .8 2.1 1.66 1.66 0 0 1-2.1 1h-2.7zM375.8 110.4v1.6h1.1a.93 .93 0 0 0 1.4-.2 .93 .93 0 0 0-.4-1.4zM375.8 112.8v1.9h1.4a1 1 0 0 0 1.5-.8 1 1 0 0 0-1.3-1z"/>
<path d="M381.3 110a3 3 0 0 1 4.3 .5l.1 4.1 .3 .9h-1l-.2-.7-.6 .4a2.1 2.1 0 0 1-2.5 .3 2.1 2.1 0 0 1-1-2.4l1-.8 2-.4a.83 .83 0 0 0 1-.7 .83 .83 0 0 0-.8-.9 1.52 1.52 0 0 0-2.2 1.1l-1-.2zM381.8 113.4a1.15 1.15 0 0 0 .3 1.4 1.15 1.15 0 0 0 1.5-.1 1.92 1.92 0 0 0 1.1-2.2z"/>
<path d="M387.3 109.5h1v2.5h1.2a2.66 2.66 0 0 1 3.2-2.5 2.66 2.66 0 0 1 1.9 3.6 2.56 2.56 0 0 1-2.6 2.5 2.56 2.56 0 0 1-2.5-2.8h-1.2v2.7h-1zM391.1 110.6a3.1 3.1 0 0 0 .3 4 1.69 1.69 0 0 0 1.8-.3 1.69 1.69 0 0 0 .5-1.8 1.68 1.68 0 0 0-.6-1.8 1.68 1.68 0 0 0-2-.1z"/>
<path d="M407.3 95.1h.9v.8a2.44 2.44 0 0 1 2.9-.6 2.44 2.44 0 0 1 1.3 2.7 2.51 2.51 0 0 1-1.1 2.8 2.51 2.51 0 0 1-3-.3v2.9h-1zM408.9 96.1a2.73 2.73 0 0 0 .6 4.3 2.14 2.14 0 0 0 1.8-3.2 1.49 1.49 0 0 0-.8-1.3 1.49 1.49 0 0 0-1.6 .2z"/>
<path d="M405.6 110.2a2.8 2.8 0 0 1 3.4-.5 2.8 2.8 0 0 1 1.4 3.1h-4.4a1.74 1.74 0 0 0 1.3 1.9 1.74 1.74 0 0 0 2-1.2l1.1 .2a2.92 2.92 0 0 1-3.9 1.7 2.92 2.92 0 0 1-1.5-4zM406.5 110.7l-.5 1.2h3.3a1.65 1.65 0 0 0-1-1.6 1.65 1.65 0 0 0-1.8 .4z"/>
<path d="M416.2 110.1a2.98 2.98 0 0 1 3.8 0 2.98 2.98 0 0 1 .6 3.8 2.89 2.89 0 0 1-3.8 1.4 2.89 2.89 0 0 1-1.5-3.8zM416.8 110.8a2.34 2.34 0 0 0-.5 2.5 2.34 2.34 0 0 0 2.1 1.4 2.49 2.49 0 0 0 1.4-2.2 2.49 2.49 0 0 0-1.4-2.2l-1.1 .1z"/>
<path d="M426.1 95.1h.9v.8a2.44 2.44 0 0 1 2.9-.6 2.44 2.44 0 0 1 1.3 2.7 2.51 2.51 0 0 1-1.1 2.8 2.51 2.51 0 0 1-3-.3v2.9h-1zM427.7 96.1a2.77 2.77 0 0 0 .6 4.3 2.14 2.14 0 0 0 1.8-3.2 1.51 1.51 0 0 0-2.4-1.1z"/>
<path d="M431.4 110.2a2.8 2.8 0 0 1 3.3-.5 2.8 2.8 0 0 1 1.4 3.1h-4.4a1.74 1.74 0 0 0 1.3 1.9 1.74 1.74 0 0 0 2.1-1.2l1 .2a2.92 2.92 0 0 1-3.8 1.7 2.92 2.92 0 0 1-1.6-4zM432.2 110.7l-.4 1.2h3.3a1.65 1.65 0 0 0-1-1.6 1.65 1.65 0 0 0-1.9 .4z"/>
<path d="M437.4 109.5h.9v.8a2.47 2.47 0 0 1 3-.6 2.47 2.47 0 0 1 1.3 2.8 2.52 2.52 0 0 1-1.2 2.7 2.52 2.52 0 0 1-3-.4v3h-1zM439.1 110.5a2.66 2.66 0 0 0 .5 4.2 2.09 2.09 0 0 0 1.8-3.1 1.47 1.47 0 0 0-.8-1.3 1.47 1.47 0 0 0-1.5 .2z"/>
<path d="M443.8 109.5h2.3a1.64 1.64 0 0 1 2.1 .7 1.64 1.64 0 0 1-.5 2.2 1.65 1.65 0 0 1 .9 2.1 1.65 1.65 0 0 1-2.1 1h-2.7zM444.8 110.4v1.6h1.1a.91 .91 0 0 0 1.3-.3 .91 .91 0 0 0-.4-1.3zM444.8 112.8v1.9h1.3a.99 .99 0 0 0 1.4-.4 .99 .99 0 0 0-.5-1.4z"/>
<path d="M462.5 110a3.1 3.1 0 0 1 4.3 .5l.2 4.1 .2 .9h-1l-.2-.7-.6 .4a2.1 2.1 0 0 1-2.5 .3 2.1 2.1 0 0 1-1-2.4l1-.8 2.1-.4a.83 .83 0 0 0 .9-.7 .83 .83 0 0 0-.7-.9 1.52 1.52 0 0 0-2.3 1.1l-1-.2zM462.9 113.4a1.2 1.2 0 0 0 .5 1.4 1.2 1.2 0 0 0 1.4-.1 1.92 1.92 0 0 0 1.1-2.2z"/>
</g>
<path d="M373.5 371.1a37.6 37.6 0 0 1 22.7-7.4 42.9 42.9 0 0 1 26.5 6.4 10.6 10.6 0 0 1 4.8 7.9v48a11.2 11.2 0 0 1-6.1 8.9 48.1 48.1 0 0 1-32.2 4.7 29.7 29.7 0 0 1-16.8-7.7 9 9 0 0 1-2.5-5.9v-48a9.4 9.4 0 0 1 3.6-6.9z" fill="#fff"/>
<path d="M398.7 335.9l3.4 6.7-3.4-1.7-3.3 1.7zM395.4 355.8l3.3 1.7 3.4-1.7-3.4 6.8zM398.7 340.9v16.6M369.9 378a11.2 11.2 0 0 0 6.2 8.9 48.1 48.1 0 0 0 32.2 4.7 29.7 29.7 0 0 0 16.7-7.7 9 9 0 0 0 2.5-5.9M373.5 371.1a37.6 37.6 0 0 1 22.7-7.4 42.9 42.9 0 0 1 26.5 6.4 10.6 10.6 0 0 1 4.8 7.9v48a11.2 11.2 0 0 1-6.1 8.9 48.1 48.1 0 0 1-32.2 4.7 29.7 29.7 0 0 1-16.8-7.7 9 9 0 0 1-2.5-5.9v-48a9.4 9.4 0 0 1 3.6-6.9z" fill="none" stroke="#000" stroke-width=".92"/>
<g fill="#000">
<path d="M398.7 335.9l3.4 6.7-3.4-1.7-3.3 1.7zM395.4 355.8l3.3 1.7 3.4-1.7-3.4 6.8z"/>
<path d="M391.5 409.7h5.3v.9h-4.2v2.5h1.9a2.48 2.48 0 0 1 3.2 2.3 2.48 2.48 0 0 1-3 2.5h-3.2zM392.6 414.1v2.9h2.1a1.48 1.48 0 0 0 1.8-1.6 1.48 1.48 0 0 0-2-1.3z"/>
<path d="M399.7 409.7h5v7.2h.8v2.9h-1v-1.9h-5.4v1.9h-1v-2.9a1.39 1.39 0 0 0 1.3-1.6zM400.8 410.6l-.3 3.9-.6 2.4h3.7v-6.3z"/>
</g>
<path d="M321.9 277.3h153.6v57.6h-153.6z" fill="#fff"/>
<path d="M321.9 277.3h153.6v57.6h-153.6z" fill="none" stroke="#000" stroke-width=".92"/>
<g fill="#000">
<path d="M384.7 302a3.6 3.6 0 0 1 6 1.4l-1.1 .3a2.61 2.61 0 0 0-3.2-1.6 2.61 2.61 0 0 0-1.8 3.1 2.63 2.63 0 0 0 1.7 3.2 2.63 2.63 0 0 0 3.3-1.5l.1-.4 1 .3a3.7 3.7 0 0 1-4.6 2.6 3.7 3.7 0 0 1-2.6-4.7l.3-1.3zM390.9 301.1h1.1l2.7 5.1 2.3-5.1h1.1l-3.1 6.5a2.12 2.12 0 0 1-3 1.7v-.9a1.42 1.42 0 0 0 1.5 .1 1.42 1.42 0 0 0 .8-1.3z"/>
<path d="M399.1 301.1h5.3v1h-4.2v2.6h2a2.43 2.43 0 0 1 3.1 2.2 2.43 2.43 0 0 1-3 2.5h-3.2zM400.2 305.6v2.9h2.2a1.51 1.51 0 0 0 1.8-1.6 1.51 1.51 0 0 0-2-1.3z"/>
<path d="M407.4 301.1h5v7.3h.8v2.9h-1v-1.9h-5.5v1.9h-1v-2.9h.6a13.3 13.3 0 0 0 1.1-7.3zM408.4 302.1l-.2 3.9-.7 2.4h3.8v-6.3z"/>
</g>
<path d="M321.9 459.7h153.6v57.6h-153.6z" fill="#fff"/>
<path d="M321.9 459.7h153.6v57.6h-153.6z" fill="none" stroke="#000" stroke-width=".92"/>
<path d="M386.4 483.5h1v3.7a1.77 1.77 0 0 0 1.9-1.7 2.3 2.3 0 0 1 2.7-2v1a1.81 1.81 0 0 0-2 1.8l-.3 .7-.9 .6 1.3 1 2 3.2h-1.4l-1.3-2.3a2.36 2.36 0 0 0-2-1.6v3.9h-1zM393.5 484.3a3.9 3.9 0 0 1 4.6-.3 3.9 3.9 0 0 1 1.7 4.2 3.7 3.7 0 0 1-3.1 3.7 3.7 3.7 0 0 1-4.1-2.7l1-.3a2.57 2.57 0 0 0 2.9 2.1 2.57 2.57 0 0 0 2.2-2.9h-3v-1h3a2.53 2.53 0 0 0-2.1-2.7 2.53 2.53 0 0 0-2.9 1.7l-1-.3zM401.3 483.5h1.1v7.3h2.8v-7.3h1.1v7.3h2.7v-7.3h1.1v8.3h-8.8z" fill="#000"/>
<text font-size="8.9" x="747" y="544">ТПЖА.090301.331 ПЛ</text>
<text font-size="6.7" x="32.2" y="15.1">ТПЖА.090301.331 ПЛ</text>
<g font-size="5.3">
<text x="730.9" y="557.3">Разработка прототипа</text>
<text x="729.3" y="563.2">обслуживающего сервиса</text>
<text x="724.5" y="569.1">конструктора Telegram ботов</text>
<text x="734.2" y="582.6">Структура сервиса</text>
</g>
<g font-size="4.5">
<text x="801.2" y="580.7">Кафедра ЭВМ</text>
<text x="800.4" y="585.8">Группа ИВТ-31</text>
</g>
<g font-size="3.4">
<text x="791.2" y="552.7">Лит.</text>
<text x="806.2" y="552.7">Масса</text>
<text x="822.1" y="552.7">Масштаб</text>
<text x="655.7" y="562.9">Разраб.</text>
</g>
<g font-size="3.3">
<text x="652.7" y="557.7">Изм.</text>
<text x="660.3" y="557.7">Лист</text>
<text x="674.7" y="557.7">№ докум.</text>
<text x="696" y="557.7">Подп.</text>
<text x="708.4" y="557.7">Дата</text>
<text x="670" y="562.7">Крючков И. С.</text>
<text x="655.6" y="567.8">Провер.</text>
<text x="670" y="567.7">Караваева О. В.</text>
<text x="653.5" y="572.6">Т.контроль</text>
<text x="792.5" y="572.8">Лист 1</text>
<text x="816.1" y="572.8">Листов 4</text>
<text x="653.7" y="582.9">Н.контроль</text>
<text x="657.2" y="587.7">Утв.</text>
</g>
</svg>
